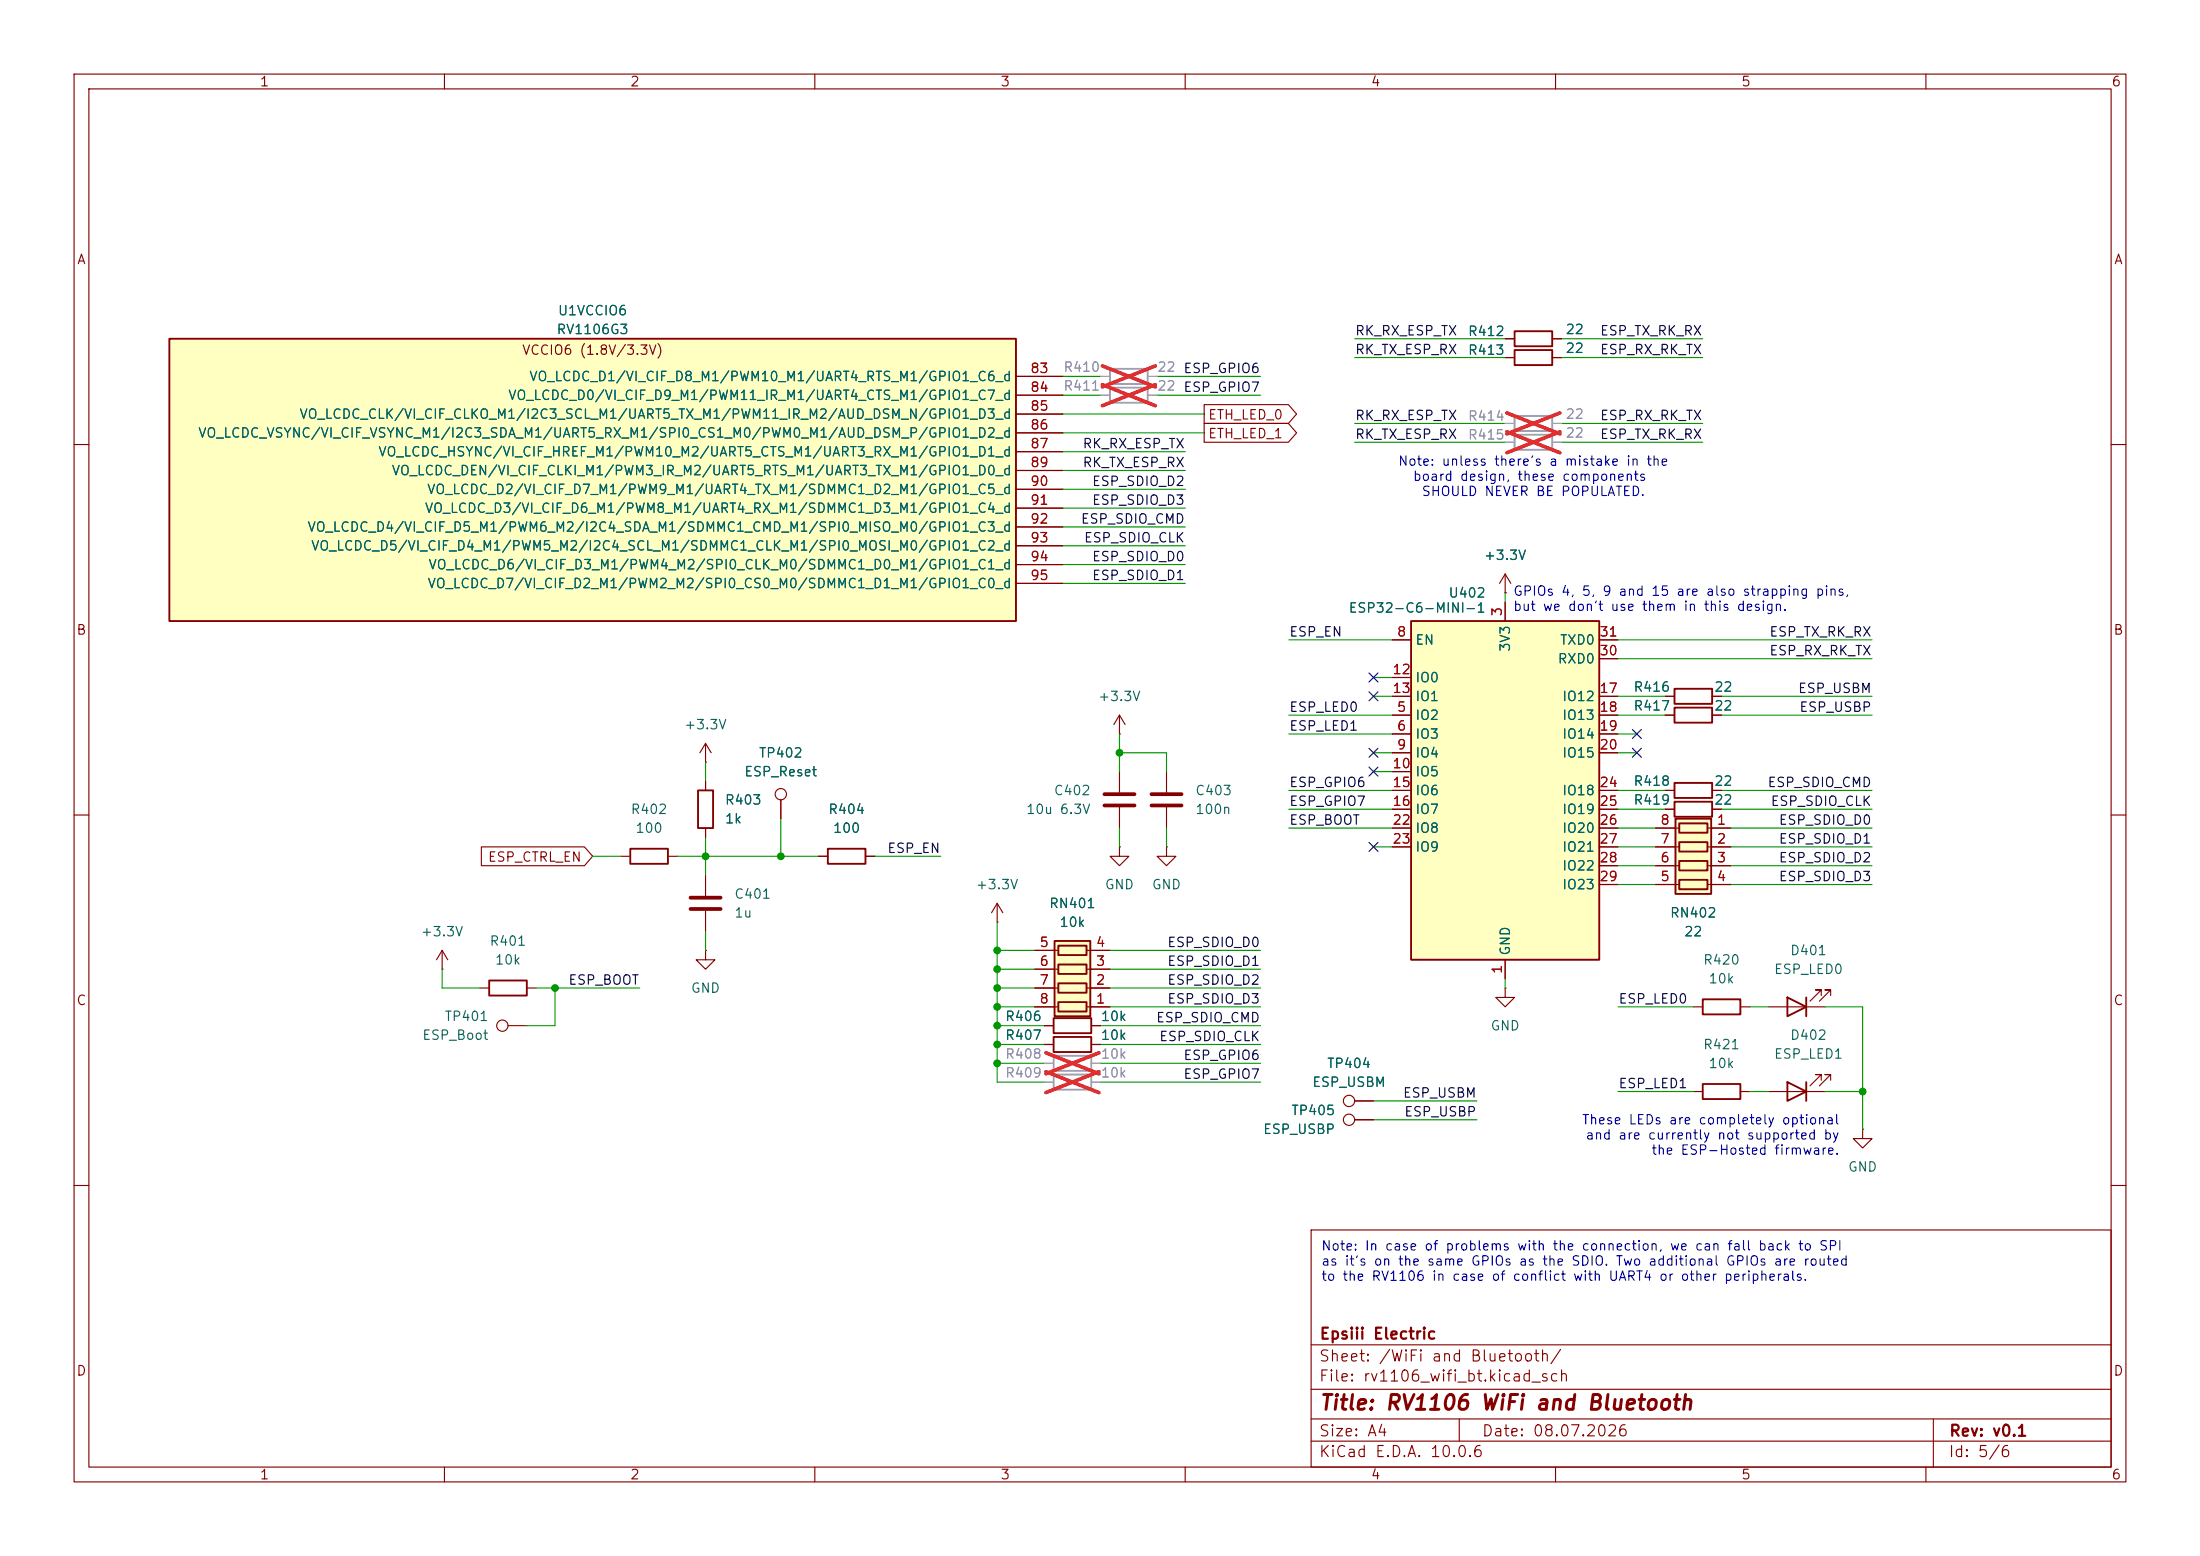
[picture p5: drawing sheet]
<svg xmlns="http://www.w3.org/2000/svg" width="297mm" height="210mm" viewBox="0 0 297 210" stroke-linecap="round" stroke-linejoin="round" font-family="sans-serif">
<g fill="none" stroke="#840000" stroke-width=".15">
<path d="M10 10h277v190h-277zM12 12h273v186h-273zM60 10v2M110 10v2M160 10v2M210 10v2M260 10v2M10 60h2M285 60h2M10 110h2M285 110h2M10 160h2"/>
<path d="M177 166h108v32h-108zM285 160h2M60 198v2M110 198v2M160 198v2M177 194.5h108M177 191.5h108M177 187.5h108M177 181.5h108M197 191.5v3M210 198v2M260 198v2"/>
<path d="M261 191.5v6.5"/>
</g>
<path d="M22.9 45.7h114.3v38.1h-114.3z" fill="#ffffc2"/>
<path d="M22.9 45.7h114.3v38.1h-114.3zM204.5 47.2h5v2.1h-5zM204.5 44.7h5v2h-5zM226.1 93h5v2h-5zM226.1 95.5h5v2h-5z" fill="none" stroke="#840000" stroke-width=".25"/>
<g fill="none" stroke="#840000" stroke-width=".15">
<path d="M137.2 50.8h6.3M137.2 53.3h6.3M137.2 55.9h6.3M137.2 58.4h6.3M203.2 48.3h1.3M203.2 45.7h1.3M209.5 48.3h1.3M209.5 45.7h1.3M137.2 61h6.3M137.2 63.5h6.3M137.2 66h6.3M137.2 68.6h6.3"/>
<path d="M137.2 71.1h6.3M137.2 73.7h6.3M137.2 76.2h6.3M137.2 78.7h6.3M224.8 94h1.3M224.8 96.5h1.3M231.1 94h1.3M231.1 96.5h1.3"/>
</g>
<path d="M204.5 56.1h5v2.1h-5z" fill="none" stroke="#a1a1a1" stroke-width=".25"/>
<path d="M203.2 57.2h1.3M209.5 57.2h1.3" fill="none" stroke="#a1a1a1" stroke-width=".15"/>
<path d="M203.4 55.7l7.2 2.9M210.6 55.7l-7.2 2.9" fill="none" stroke="#e12e31" stroke-width=".46"/>
<path d="M190.5 83.8h25.4v45.7h-25.4z" fill="#ffffc2"/>
<path d="M190.5 83.8h25.4v45.7h-25.4zM85.1 114.6h5.1v2h-5.1zM111.8 114.6h5v2h-5zM66 132.3h5.1v2.1h-5.1zM142.2 140h5.1v2h-5.1zM142.2 137.4h5.1v2h-5.1zM241.3 146.1l2.5 1.2-2.5 1.3zM243.8 146.1v2.5" fill="none" stroke="#840000" stroke-width=".25"/>
<g fill="none" stroke="#840000" stroke-width=".15">
<path d="M188 96.5h2.5M188 99.1h2.5M188 86.4h2.5M188 91.4h2.5M188 94h2.5M203.2 81.3v2.5M215.9 96.5h2.5M215.9 99.1h2.5M215.9 86.4h2.5M215.9 94h2.5M215.9 88.9h2.5M83.8 115.6h1.3"/>
<path d="M90.2 115.6h1.2M95.2 102.9h.1M95.2 100.3v2.6M95.2 118.1v2.8M95.2 100.3l-.7 1.3M95.2 100.3l.8 1.3M110.5 115.6h1.3M116.8 115.6h1.3M188 101.6h2.5M188 104.1h2.5M188 106.7h2.5M188 109.2h2.5"/>
<path d="M188 111.8h2.5M188 114.3h2.5M215.9 101.6h2.5M215.9 106.7h2.5M215.9 109.2h2.5M215.9 111.8h2.5M215.9 114.3h2.5M215.9 116.8h2.5M215.9 119.4h2.5M59.7 130.8h.1M59.7 128.3l-.8 1.2M59.7 128.3l.8 1.2"/>
<path d="M59.7 128.3v2.5M64.8 133.4h1.2M68.6 138.4h2.5M71.1 133.4h1.3M95.2 128.3v1.2h1.3l-1.3 1.3-1.2-1.3h1.2M95.2 128.3h.1M95.2 122.9v2.8M134.6 124.5h.1M134.6 121.9l-.7 1.3M134.6 121.9l.8 1.3M134.6 121.9v2.6M141 138.4h1.2"/>
<path d="M147.3 138.4h1.3M203.2 129.5v2.6M141 141h1.2M147.3 141h1.3M182.9 148.6h2.5M182.9 151.1h2.5M238.8 147.3h7.6M245.9 145.8v-.8h-.8h.8l-1.6 1.6M247.1 145.8v-.8h-.7h.7l-1.5 1.6"/>
<circle cx="67.8" cy="138.4" r=".76"/>
<circle cx="182.1" cy="151.1" r=".76"/>
<circle cx="182.1" cy="148.6" r=".76"/>
</g>
<path d="M93.2 121.2h4.1M93.2 122.7h4.1" fill="none" stroke="#840000" stroke-width=".51"/>
<path d="M142.2 145h5.1v2.1h-5.1zM142.2 142.5h5.1v2h-5.1z" fill="none" stroke="#a1a1a1" stroke-width=".25"/>
<path d="M141 146.1h1.2M141 143.5h1.2M147.3 146.1h1.3M147.3 143.5h1.3" fill="none" stroke="#a1a1a1" stroke-width=".15"/>
<path d="M141.2 144.6l7.2 2.9M141.2 142.1l7.2 2.8M148.4 144.6l-7.2 2.9M148.4 142.1l-7.2 2.8" fill="none" stroke="#e12e31" stroke-width=".46"/>
<path d="M142.4 127h4.8v10.2h-4.8z" fill="#ffffc2"/>
<path d="M226.1 108.2h5v2h-5zM226.1 105.7h5v2h-5zM142.4 127h4.8v10.2h-4.8zM142.9 135.3h3.8v1.2h-3.8zM142.9 132.7h3.8v1.3h-3.8zM142.9 130.2h3.8v1.2h-3.8zM142.9 127.6h3.8v1.3h-3.8z" fill="none" stroke="#840000" stroke-width=".25"/>
<g fill="none" stroke="#840000" stroke-width=".15">
<path d="M203.2 77.5l-.8 1.2M203.2 77.5l.8 1.2M203.2 77.5v2.5M151.1 99.1h.1M151.1 96.5v2.6M151.1 96.5l-.7 1.3M151.1 96.5l.8 1.3M203.2 80h.1M151.1 114.3v1.3h1.3l-1.3 1.2-1.2-1.2h1.2M151.1 114.3h.1M151.1 104.1v2.8M151.1 109v2.8"/>
<path d="M157.5 114.3v1.3h1.2l-1.2 1.2-1.3-1.2h1.3M157.5 114.3h.1M157.5 104.1v2.8M157.5 109v2.8M224.8 109.2h1.3M224.8 106.7h1.3M231.1 109.2h1.3M231.1 106.7h1.3M139.7 135.9h3.2M139.7 133.4h3.2M139.7 130.8h3.2M139.7 128.3h3.2"/>
<path d="M146.7 135.9h3.2M146.7 133.4h3.2M146.7 130.8h3.2M146.7 128.3h3.2M251.5 152.4v1.3h1.2l-1.2 1.2-1.3-1.2h1.3M251.5 152.4h.1"/>
</g>
<path d="M149.1 107.2h4.1M149.1 108.7h4.1M155.4 107.2h4.1M155.4 108.7h4.1" fill="none" stroke="#840000" stroke-width=".51"/>
<path d="M149.9 49.8h5v2h-5zM149.9 52.3h5v2.1h-5zM204.5 58.7h5v2h-5z" fill="none" stroke="#a1a1a1" stroke-width=".25"/>
<path d="M148.6 50.8h1.3M148.6 53.3h1.3M154.9 50.8h1.3M154.9 53.3h1.3M203.2 59.7h1.3M209.5 59.7h1.3" fill="none" stroke="#a1a1a1" stroke-width=".15"/>
<path d="M148.8 49.4l7.2 2.8M148.8 51.9l7.2 2.9M156 49.4l-7.2 2.8M156 51.9l-7.2 2.9M203.4 58.3l7.2 2.8M210.6 58.3l-7.2 2.8" fill="none" stroke="#e12e31" stroke-width=".46"/>
<path d="M226.2 110.5h4.8v10.2h-4.8z" fill="#ffffc2"/>
<path d="M94.2 106.7h2.1v5.1h-2.1zM226.2 110.5h4.8v10.2h-4.8zM226.7 111.1h3.8v1.3h-3.8zM226.7 113.7h3.8v1.2h-3.8zM226.7 116.2h3.8v1.3h-3.8zM226.7 118.7h3.8v1.3h-3.8zM229.9 134.9h5v2h-5zM241.3 134.6l2.5 1.3-2.5 1.3zM243.8 134.6v2.6M229.9 146.3h5v2h-5z" fill="none" stroke="#840000" stroke-width=".25"/>
<g fill="none" stroke="#840000" stroke-width=".15">
<path d="M137.2 50.8h6.3M137.2 53.3h6.3M137.2 55.9h6.3M137.2 58.4h6.3M162.6 54.6h11.3l1.1 1.3-1.1 1.3h-11.3zM162.6 57.1h11.3l1.1 1.3-1.1 1.3h-11.3zM203.2 48.3h1.3M203.2 45.7h1.3M209.5 48.3h1.3M209.5 45.7h1.3M137.2 61h6.3M137.2 63.5h6.3"/>
<path d="M137.2 66h6.3M137.2 68.6h6.3M137.2 71.1h6.3M137.2 73.7h6.3M137.2 76.2h6.3M137.2 78.7h6.3M188 96.5h2.5M188 99.1h2.5M188 86.4h2.5M188 91.4h2.5M188 94h2.5M203.2 80h.1"/>
<path d="M203.2 81.3v2.5M215.9 96.5h2.5M215.9 99.1h2.5M215.9 86.4h2.5M215.9 94h2.5M215.9 88.9h2.5M224.8 96.5h1.3M224.8 94h1.3M231.1 96.5h1.3M231.1 94h1.3M65 114.3h13.9l1.1 1.3-1.1 1.2h-13.9zM95.2 105.4v1.3"/>
<path d="M95.2 111.8v1.2M105.4 108v2.5M110.5 115.6h1.3M116.8 115.6h1.3M188 111.8h2.5M188 114.3h2.5M188 109.2h2.5M188 106.7h2.5M188 101.6h2.5M188 104.1h2.5M215.9 111.8h2.5M215.9 114.3h2.5"/>
<path d="M215.9 116.8h2.5M215.9 119.4h2.5M215.9 109.2h2.5M215.9 106.7h2.5M215.9 101.6h2.5M223.5 111.8h3.2M223.5 114.3h3.2M223.5 116.8h3.2M223.5 119.4h3.2M224.8 109.2h1.3M224.8 106.7h1.3M230.5 111.8h3.2"/>
<path d="M230.5 114.3h3.2M230.5 116.8h3.2M230.5 119.4h3.2M231.1 109.2h1.3M231.1 106.7h1.3M139.7 135.9h2.5M139.7 133.4h2.5M139.7 130.8h2.5M139.7 128.3h2.5M141 138.4h1.2M147.3 135.9h2.6M147.3 138.4h1.3"/>
<path d="M147.3 133.4h2.6M147.3 130.8h2.6M147.3 128.3h2.6M203.2 133.4v1.2h1.3l-1.3 1.3-1.3-1.3h1.3M203.2 133.4h.1M203.2 129.5v2.6M228.6 135.9h1.3M234.9 135.9h1.3M238.8 135.9h7.6M245.9 134.4v-.8h-.8h.8l-1.6 1.5M247.1 134.4v-.8h-.7h.7l-1.5 1.5M141 141h1.2"/>
<path d="M147.3 141h1.3M182.9 151.1h2.5M182.9 148.6h2.5M228.6 147.3h1.3M234.9 147.3h1.3"/>
<circle cx="105.4" cy="107.2" r=".76"/>
</g>
<g fill="none" stroke="#009600" stroke-width=".15">
<path d="M143.5 58.4h19.1M143.5 53.3h5.1M143.5 55.9h19.1M143.5 50.8h5.1M156.2 53.3h14M156.2 50.8h14M182.9 45.7h20.3M182.9 59.7h20.3M182.9 57.2h20.3M182.9 48.3h20.3M210.8 45.7h19.1M210.8 59.7h19.1"/>
<path d="M210.8 57.2h19.1M210.8 48.3h19.1M143.5 61h16.5M143.5 73.7h16.5M143.5 78.7h16.5M143.5 76.2h16.5M143.5 71.1h16.5M143.5 68.6h16.5M143.5 66h16.5M143.5 63.5h16.5M151.1 99.1v5M174 96.5h14"/>
<path d="M174 99.1h14M174 86.4h14M185.4 94h2.6M185.4 91.4h2.6M203.2 80v1.3M218.4 96.5h6.4M218.4 99.1h2.6M218.4 94h6.4M218.4 86.4h34.3M218.4 88.9h34.3M232.4 96.5h20.3M232.4 94h20.3"/>
<path d="M80 115.6h3.8M91.4 115.6h19.1M95.2 102.9v2.5M95.2 113v5.1M105.4 110.5v5.1M118.1 115.6h8.9M151.1 101.6h6.4v2.5M151.1 111.8v2.5M157.5 111.8v2.5M174 106.7h14M174 111.8h14M174 109.2h14"/>
<path d="M185.4 101.6h2.6M185.4 104.1h2.6M185.4 114.3h2.6M218.4 101.6h2.6M218.4 114.3h5.1M218.4 106.7h6.4M218.4 111.8h5.1M218.4 109.2h6.4M218.4 116.8h5.1M218.4 119.4h5.1M232.4 106.7h20.3M232.4 109.2h20.3"/>
<path d="M233.7 114.3h19M233.7 111.8h19M233.7 116.8h19M233.7 119.4h19M59.7 130.8v2.6h5.1M72.4 133.4h14M74.9 133.4v5h-3.8M95.2 125.7v2.6M134.6 124.5v21.6h6.4M134.6 135.9h5.1M134.6 128.3h5.1M134.6 130.8h5.1"/>
<path d="M134.6 133.4h5.1M134.6 138.4h6.4M148.6 138.4h21.6M149.9 135.9h20.3M149.9 128.3h20.3M149.9 130.8h20.3M149.9 133.4h20.3M203.2 132.1v1.3M218.4 135.9h10.2M236.2 135.9h2.6M246.4 135.9h5.1v16.5M134.6 143.5h6.4"/>
<path d="M134.6 141h6.4M148.6 143.5h21.6M148.6 141h21.6M148.6 146.1h21.6M185.4 151.1h14M185.4 148.6h14M218.4 147.3h10.2M236.2 147.3h2.6M246.4 147.3h5.1"/>
</g>
<g fill="none" stroke="#000084" stroke-width=".15">
<path d="M184.8 90.8l1.2 1.2M184.8 93.4l1.2 1.2M186 90.8l-1.2 1.2M186 93.4l-1.2 1.2M220.4 98.5l1.2 1.2M221.6 98.5l-1.2 1.2M184.8 103.5l1.2 1.2M184.8 101l1.2 1.2M184.8 113.7l1.2 1.2M186 103.5l-1.2 1.2M186 101l-1.2 1.2M186 113.7l-1.2 1.2"/>
<path d="M220.4 101l1.2 1.2M221.6 101l-1.2 1.2"/>
</g>
<path d="M148.6 50.8h1.3M148.6 53.3h1.3M154.9 50.8h1.3M154.9 53.3h1.3M203.2 59.7h1.3M203.2 57.2h1.3M209.5 59.7h1.3M209.5 57.2h1.3M141 143.5h1.2M141 146.1h1.2M147.3 143.5h1.3M147.3 146.1h1.3" fill="none" stroke="#a1a1a1" stroke-width=".15"/>
<path d="M148.8 49.4l7.2 2.8M148.8 51.9l7.2 2.9M156 49.4l-7.2 2.8M156 51.9l-7.2 2.9M203.4 58.3l7.2 2.8M203.4 55.7l7.2 2.9M210.6 58.3l-7.2 2.8M210.6 55.7l-7.2 2.9M141.2 142.1l7.2 2.8M141.2 144.6l7.2 2.9M148.4 142.1l-7.2 2.8M148.4 144.6l-7.2 2.9" fill="none" stroke="#e12e31" stroke-width=".46"/>
<g fill="#009600" stroke="#009600" stroke-width=".14">
<circle cx="105.4" cy="115.6" r=".46"/>
<circle cx="74.9" cy="133.4" r=".46"/>
<circle cx="95.2" cy="115.6" r=".46"/>
<circle cx="251.5" cy="147.3" r=".46"/>
<circle cx="134.6" cy="143.5" r=".46"/>
<circle cx="134.6" cy="141" r=".46"/>
<circle cx="134.6" cy="138.4" r=".46"/>
<circle cx="134.6" cy="135.9" r=".46"/>
<circle cx="134.6" cy="133.4" r=".46"/>
<circle cx="134.6" cy="128.3" r=".46"/>
<circle cx="134.6" cy="130.8" r=".46"/>
<circle cx="151.1" cy="101.6" r=".46"/>
</g>
<text font-size="2" fill="#840000" x="178" y="190.8">Title: RV1106 WiFi and Bluetooth</text>
<g font-size="1.5" fill="#840000">
<text x="178" y="184.1">Sheet: /WiFi and Bluetooth/</text>
<text x="178" y="181.1">Epsiii Electric</text>
<text x="178" y="186.8">File: rv1106_wifi_bt.kicad_sch</text>
<text x="178" y="197">KiCad E.D.A. 10.0.6</text>
<text x="178" y="194.2">Size: A4</text>
<text x="200" y="194.2">Date: 08.07.2026</text>
<text x="263" y="197">Id: 5/6</text>
<text x="263" y="194.2">Rev: v0.1</text>
</g>
<g font-size="1.3" fill="#840000">
<text x="35" y="12">1</text>
<text x="85" y="12">2</text>
<text x="135" y="12">3</text>
<text x="185" y="12">4</text>
<text x="235" y="12">5</text>
<text x="285" y="12">6</text>
<text x="10.3" y="36">A</text>
<text x="285.3" y="36">A</text>
<text x="70.4" y="48.2">VCCIO6 (1.8V/3.3V)</text>
<text x="163" y="56.9">ETH_LED_0</text>
<text x="163" y="59.5">ETH_LED_1</text>
<text x="10.2" y="86">B</text>
<text x="285.2" y="86">B</text>
<text x="65.8" y="116.6">ESP_CTRL_EN</text>
<text x="10.2" y="136">C</text>
<text x="285.2" y="136">C</text>
<text x="10.2" y="186">D</text>
<text x="285.2" y="186">D</text>
<text x="35" y="200">1</text>
<text x="85" y="200">2</text>
<text x="135" y="200">3</text>
<text x="185" y="200">4</text>
<text x="235" y="200">5</text>
<text x="285" y="200">6</text>
</g>
<g font-size="1.3" fill="#006464">
<text x="75" y="45.4">RV1106G3</text>
<text x="75.2" y="42.9">U1VCCIO6</text>
<text x="198.1" y="45.7">R412</text>
<text x="211.3" y="48">22</text>
<text x="211.3" y="45.4">22</text>
<text x="71.4" y="51.8">VO_LCDC_D1/VI_CIF_D8_M1/PWM10_M1/UART4_RTS_M1/GPIO1_C6_d</text>
<text x="198.1" y="48.2">R413</text>
<text x="26.7" y="59.4">VO_LCDC_VSYNC/VI_CIF_VSYNC_M1/I2C3_SDA_M1/UART5_RX_M1/SPI0_CS1_M0/PWM0_M1/AUD_DSM_P/GPIO1_D2_d</text>
<text x="40.3" y="56.8">VO_LCDC_CLK/VI_CIF_CLKO_M1/I2C3_SCL_M1/UART5_TX_M1/PWM11_IR_M2/AUD_DSM_N/GPIO1_D3_d</text>
<text x="68.5" y="54.3">VO_LCDC_D0/VI_CIF_D9_M1/PWM11_IR_M1/UART4_CTS_M1/GPIO1_C7_d</text>
<text x="51" y="61.9">VO_LCDC_HSYNC/VI_CIF_HREF_M1/PWM10_M2/UART5_CTS_M1/UART3_RX_M1/GPIO1_D1_d</text>
<text x="52.8" y="64.5">VO_LCDC_DEN/VI_CIF_CLKI_M1/PWM3_IR_M2/UART5_RTS_M1/UART3_TX_M1/GPIO1_D0_d</text>
<text x="57.3" y="69.5">VO_LCDC_D3/VI_CIF_D6_M1/PWM8_M1/UART4_RX_M1/SDMMC1_D3_M1/GPIO1_C4_d</text>
<text x="57.6" y="67">VO_LCDC_D2/VI_CIF_D7_M1/PWM9_M1/UART4_TX_M1/SDMMC1_D2_M1/GPIO1_C5_d</text>
<text x="41.4" y="72.1">VO_LCDC_D4/VI_CIF_D5_M1/PWM6_M2/I2C4_SDA_M1/SDMMC1_CMD_M1/SPI0_MISO_M0/GPIO1_C3_d</text>
<text x="41.9" y="74.6">VO_LCDC_D5/VI_CIF_D4_M1/PWM5_M2/I2C4_SCL_M1/SDMMC1_CLK_M1/SPI0_MOSI_M0/GPIO1_C2_d</text>
<text x="57.7" y="77.2">VO_LCDC_D6/VI_CIF_D3_M1/PWM4_M2/SPI0_CLK_M0/SDMMC1_D0_M1/GPIO1_C1_d</text>
<text x="200.2" y="75.9">+3.3V</text>
<text x="57.6" y="79.7">VO_LCDC_D7/VI_CIF_D2_M1/PWM2_M2/SPI0_CS0_M0/SDMMC1_D1_M1/GPIO1_C0_d</text>
<text x="182" y="83">ESP32-C6-MINI-1</text>
<text x="195.5" y="81">U402</text>
<text x="191" y="87.3">EN</text>
<text x="204.2" y="88.1" transform="rotate(-90 204.2 88.1)">3V3</text>
<text x="210.2" y="89.9">RXD0</text>
<text x="210.5" y="87.3">TXD0</text>
<text x="148.2" y="94.9">+3.3V</text>
<text x="191" y="92.4">IO0</text>
<text x="191" y="94.9">IO1</text>
<text x="210.8" y="94.9">IO12</text>
<text x="220.4" y="93.7">R416</text>
<text x="231.3" y="93.7">22</text>
<text x="92.3" y="98.8">+3.3V</text>
<text x="191" y="97.5">IO2</text>
<text x="191" y="100">IO3</text>
<text x="210.8" y="97.5">IO13</text>
<text x="210.8" y="100">IO14</text>
<text x="220.4" y="96.2">R417</text>
<text x="231.3" y="96.2">22</text>
<text x="100.4" y="105.1">ESP_Reset</text>
<text x="102.4" y="102.6">TP402</text>
<text x="142.2" y="107.6">C402</text>
<text x="161.3" y="107.6">C403</text>
<text x="191" y="102.6">IO4</text>
<text x="191" y="105.1">IO5</text>
<text x="191" y="107.6">IO6</text>
<text x="210.8" y="102.6">IO15</text>
<text x="210.8" y="107.6">IO18</text>
<text x="220.4" y="106.4">R418</text>
<text x="231.3" y="106.4">22</text>
<text x="85.1" y="110.2">R402</text>
<text x="85.7" y="112.7">100</text>
<text x="97.8" y="108.9">R403</text>
<text x="97.8" y="111.5">1k</text>
<text x="111.7" y="110.2">R404</text>
<text x="112.4" y="112.7">100</text>
<text x="138.4" y="110.2">10u 6.3V</text>
<text x="161.3" y="110.2">100n</text>
<text x="191" y="110.2">IO7</text>
<text x="191" y="112.7">IO8</text>
<text x="210.8" y="110.2">IO19</text>
<text x="210.8" y="112.7">IO20</text>
<text x="220.4" y="108.9">R419</text>
<text x="231.3" y="108.9">22</text>
<text x="191" y="115.3">IO9</text>
<text x="210.8" y="115.3">IO21</text>
<text x="210.8" y="117.8">IO22</text>
<text x="99" y="121.6">C401</text>
<text x="99" y="124.2">1u</text>
<text x="131.7" y="120.3">+3.3V</text>
<text x="141.5" y="122.9">RN401</text>
<text x="142.9" y="125.4">10k</text>
<text x="149.1" y="120.3">GND</text>
<text x="155.4" y="120.3">GND</text>
<text x="210.8" y="120.3">IO23</text>
<text x="225.4" y="124.2">RN402</text>
<text x="56.7" y="126.7">+3.3V</text>
<text x="66" y="128">R401</text>
<text x="66.7" y="130.5">10k</text>
<text x="204.2" y="129.1" transform="rotate(-90 204.2 129.1)">GND</text>
<text x="227.3" y="126.7">22</text>
<text x="229.8" y="130.5">R420</text>
<text x="239.4" y="131.8">ESP_LED0</text>
<text x="241.6" y="129.2">D401</text>
<text x="93.2" y="134.3">GND</text>
<text x="230.6" y="133">10k</text>
<text x="56.9" y="140.7">ESP_Boot</text>
<text x="59.9" y="138.1">TP401</text>
<text x="135.6" y="140.7">R407</text>
<text x="135.6" y="138.1">R406</text>
<text x="148.5" y="140.7">10k</text>
<text x="148.5" y="138.1">10k</text>
<text x="201.1" y="139.4">GND</text>
<text x="229.8" y="141.9">R421</text>
<text x="239.4" y="143.2">ESP_LED1</text>
<text x="241.6" y="140.7">D402</text>
<text x="177.1" y="147">ESP_USBM</text>
<text x="179.1" y="144.5">TP404</text>
<text x="230.6" y="144.5">10k</text>
<text x="170.4" y="153.4">ESP_USBP</text>
<text x="174.2" y="150.8">TP405</text>
<text x="249.4" y="158.4">GND</text>
</g>
<g font-size="1.3" fill="#0f0f0f">
<text x="182.9" y="45.6">RK_RX_ESP_TX</text>
<text x="215.9" y="45.6">ESP_TX_RK_RX</text>
<text x="159.7" y="53.2">ESP_GPIO7</text>
<text x="159.7" y="50.7">ESP_GPIO6</text>
<text x="182.9" y="48.1">RK_TX_ESP_RX</text>
<text x="215.9" y="48.1">ESP_RX_RK_TX</text>
<text x="182.9" y="59.6">RK_TX_ESP_RX</text>
<text x="182.9" y="57">RK_RX_ESP_TX</text>
<text x="215.9" y="57">ESP_RX_RK_TX</text>
<text x="215.9" y="59.6">ESP_TX_RK_RX</text>
<text x="146.1" y="63.4">RK_TX_ESP_RX</text>
<text x="146.1" y="60.8">RK_RX_ESP_TX</text>
<text x="147.3" y="65.9">ESP_SDIO_D2</text>
<text x="145.8" y="71">ESP_SDIO_CMD</text>
<text x="147.3" y="68.5">ESP_SDIO_D3</text>
<text x="146.2" y="73.5">ESP_SDIO_CLK</text>
<text x="147.3" y="76.1">ESP_SDIO_D0</text>
<text x="147.3" y="78.6">ESP_SDIO_D1</text>
<text x="174" y="86.2">ESP_EN</text>
<text x="238.8" y="86.2">ESP_TX_RK_RX</text>
<text x="238.8" y="88.8">ESP_RX_RK_TX</text>
<text x="242.6" y="93.9">ESP_USBM</text>
<text x="174" y="98.9">ESP_LED1</text>
<text x="174" y="96.4">ESP_LED0</text>
<text x="242.8" y="96.4">ESP_USBP</text>
<text x="174" y="106.6">ESP_GPIO6</text>
<text x="238.5" y="106.6">ESP_SDIO_CMD</text>
<text x="174" y="111.6">ESP_BOOT</text>
<text x="174" y="109.1">ESP_GPIO7</text>
<text x="239" y="109.1">ESP_SDIO_CLK</text>
<text x="240" y="111.6">ESP_SDIO_D0</text>
<text x="119.7" y="115.4">ESP_EN</text>
<text x="240" y="114.2">ESP_SDIO_D1</text>
<text x="240" y="116.7">ESP_SDIO_D2</text>
<text x="240" y="119.3">ESP_SDIO_D3</text>
<text x="157.5" y="130.7">ESP_SDIO_D1</text>
<text x="157.5" y="128.1">ESP_SDIO_D0</text>
<text x="76.6" y="133.2">ESP_BOOT</text>
<text x="157.5" y="133.2">ESP_SDIO_D2</text>
<text x="157.5" y="135.8">ESP_SDIO_D3</text>
<text x="218.4" y="135.8">ESP_LED0</text>
<text x="156" y="138.3">ESP_SDIO_CMD</text>
<text x="156.4" y="140.8">ESP_SDIO_CLK</text>
<text x="159.7" y="143.4">ESP_GPIO6</text>
<text x="159.7" y="145.9">ESP_GPIO7</text>
<text x="189.3" y="148.5">ESP_USBM</text>
<text x="218.4" y="147.2">ESP_LED1</text>
<text x="189.5" y="151">ESP_USBP</text>
</g>
<g font-size="1.3" fill="#a90000">
<text x="139" y="50.7">83</text>
<text x="139" y="53.2">84</text>
<text x="139" y="55.7">85</text>
<text x="139" y="58.3">86</text>
<text x="139" y="60.8">87</text>
<text x="139" y="63.4">89</text>
<text x="139" y="65.9">90</text>
<text x="139" y="68.4">91</text>
<text x="139" y="71">92</text>
<text x="139" y="73.5">93</text>
<text x="139" y="76.1">94</text>
<text x="139" y="78.6">95</text>
<text x="203.1" y="83.3" transform="rotate(-90 203.1 83.3)">3</text>
<text x="188.5" y="86.2">8</text>
<text x="215.8" y="88.8">30</text>
<text x="215.8" y="86.2">31</text>
<text x="187.9" y="91.3">12</text>
<text x="187.9" y="93.8">13</text>
<text x="215.8" y="93.8">17</text>
<text x="188.5" y="96.4">5</text>
<text x="188.5" y="98.9">6</text>
<text x="188.5" y="101.5">9</text>
<text x="215.8" y="96.4">18</text>
<text x="215.8" y="98.9">19</text>
<text x="215.8" y="101.5">20</text>
<text x="187.9" y="104">10</text>
<text x="187.9" y="106.5">15</text>
<text x="215.8" y="106.5">24</text>
<text x="187.9" y="109.1">16</text>
<text x="187.9" y="111.6">22</text>
<text x="215.8" y="109.1">25</text>
<text x="215.8" y="111.6">26</text>
<text x="224.1" y="111.6">8</text>
<text x="231.7" y="111.6">1</text>
<text x="187.9" y="114.2">23</text>
<text x="215.8" y="114.2">27</text>
<text x="215.8" y="116.7">28</text>
<text x="215.8" y="119.2">29</text>
<text x="224.1" y="119.2">5</text>
<text x="224.1" y="116.7">6</text>
<text x="224.1" y="114.2">7</text>
<text x="231.7" y="114.2">2</text>
<text x="231.7" y="116.7">3</text>
<text x="231.7" y="119.2">4</text>
<text x="140.2" y="128.1">5</text>
<text x="140.2" y="130.7">6</text>
<text x="147.9" y="130.7">3</text>
<text x="147.9" y="128.1">4</text>
<text x="203.1" y="131.5" transform="rotate(-90 203.1 131.5)">1</text>
<text x="140.2" y="133.2">7</text>
<text x="140.2" y="135.8">8</text>
<text x="147.9" y="135.8">1</text>
<text x="147.9" y="133.2">2</text>
</g>
<g font-size="1.3" fill="#989898">
<text x="143.5" y="50.5">R410</text>
<text x="143.5" y="53">R411</text>
<text x="156.1" y="50.5">22</text>
<text x="156.1" y="53">22</text>
<text x="198.1" y="57.1">R414</text>
<text x="198.1" y="59.6">R415</text>
<text x="211.3" y="56.8">22</text>
<text x="211.3" y="59.4">22</text>
<text x="135.6" y="143.2">R408</text>
<text x="148.5" y="143.2">10k</text>
<text x="135.6" y="145.7">R409</text>
<text x="148.5" y="145.7">10k</text>
</g>
<g font-size="1.3" fill="#0000c2">
<text x="188.6" y="63.2">Note: unless there's a mistake in the</text>
<text x="190.6" y="65.2">board design, these components</text>
<text x="191.8" y="67.3">SHOULD NEVER BE POPULATED.</text>
<text x="204.2" y="80.7">GPIOs 4, 5, 9 and 15 are also strapping pins,</text>
<text x="204.2" y="82.8">but we don't use them in this design.</text>
<text x="213.5" y="152.1">These LEDs are completely optional</text>
<text x="214" y="154.1">and are currently not supported by</text>
<text x="222.8" y="156.2">the ESP-Hosted firmware.</text>
<text x="178.3" y="169.1">Note: In case of problems with the connection, we can fall back to SPI</text>
<text x="178.3" y="171.1">as it's on the same GPIOs as the SDIO. Two additional GPIOs are routed</text>
<text x="178.3" y="173.2">to the RV1106 in case of conflict with UART4 or other peripherals.</text>
</g>
</svg>
